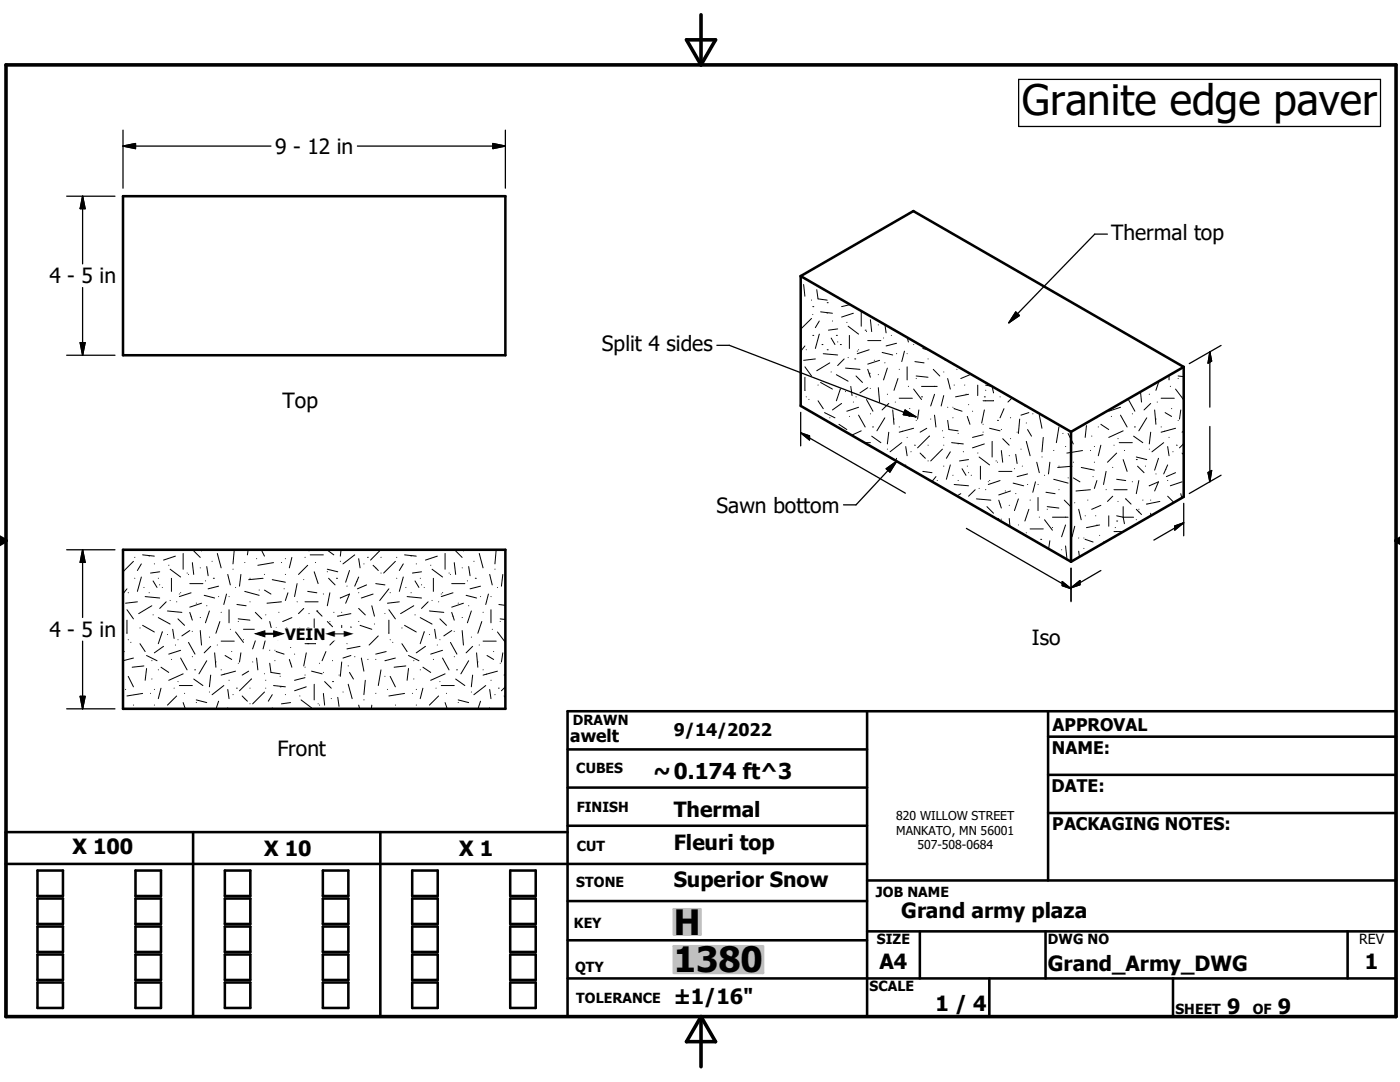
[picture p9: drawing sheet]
<svg xmlns="http://www.w3.org/2000/svg" width="279mm" height="216mm" viewBox="0 0 279 216" stroke-linecap="round" stroke-linejoin="round" font-family="sans-serif">
<g fill="none" stroke="#000" stroke-width=".51">
<path d="M24.5 39.1h76.4v31.8h-76.4zM159.8 55.1v25.9l53.9 31.1M159.8 55.1l22.5-13 53.9 31.1M159.8 55.1l53.9 31.1M236.2 73.2v25.9l-22.5 13M236.2 73.2l-22.5 13M213.7 86.2v25.9M24.5 109.7h76.4v31.7h-76.4zM113.3 149.5h59.7M113.3 157.2h59.7M173 141.9v61M209.2 147h69.4"/>
<path d="M209.2 154.6h69.4M209.2 141.9v33.8M1.2 172.4h171.8M7.5 173.7h5.1v5.1h-5.1zM7.5 179.3h5.1v5.1h-5.1zM27 173.7h5.1v5.1h-5.1zM27 179.3h5.1v5.1h-5.1zM38.5 166v36.9M44.9 173.7h5.1v5.1h-5.1zM44.9 179.3h5.1v5.1h-5.1zM64.4 173.7h5.1v5.1h-5.1zM64.4 179.3h5.1v5.1h-5.1z"/>
<path d="M75.9 166v36.9M82.3 173.7h5.1v5.1h-5.1zM82.3 179.3h5.1v5.1h-5.1zM101.8 173.7h5.1v5.1h-5.1zM101.8 179.3h5.1v5.1h-5.1zM113.3 166h-112.1v36.9h277.4v-61h-165.3v61M113.3 179.8h59.7M113.3 164.8h59.7M173 175.7h105.6M209.2 162.2h69.4M7.5 184.9h5.1v5.1h-5.1zM7.5 190.5h5.1v5h-5.1z"/>
<path d="M7.5 196h5.1v5.1h-5.1zM27 190.5h5.1v5h-5.1zM27 196h5.1v5.1h-5.1zM27 184.9h5.1v5.1h-5.1zM44.9 190.5h5.1v5h-5.1zM44.9 196h5.1v5.1h-5.1zM44.9 184.9h5.1v5.1h-5.1zM64.4 190.5h5.1v5h-5.1zM64.4 196h5.1v5.1h-5.1zM64.4 184.9h5.1v5.1h-5.1zM82.3 190.5h5.1v5h-5.1zM82.3 196h5.1v5.1h-5.1z"/>
<path d="M82.3 184.9h5.1v5.1h-5.1zM101.8 190.5h5.1v5h-5.1zM101.8 196h5.1v5.1h-5.1zM101.8 184.9h5.1v5.1h-5.1zM113.3 187.6h59.7M113.3 195.2h165.3M173 185.8h105.6M183.6 185.8v9.4M197.4 195.2v7.7M208.7 185.8v9.4M234.1 195.2v7.7M268.9 185.8v9.4"/>
</g>
<g fill="none" stroke="#000" stroke-width=".2">
<path d="M160.4 56.8l.2 2.3M162 59.9h.1M163 57.8l.3 1.8 1.8 .3M159.8 68.2h.1M159.9 74h-.1M160.6 69l-.8 1.1M160.6 73.2l1.4 1.8M160.6 75.3v2.6M160.7 77.9h-.1M160.9 79.2h.1M160.9 69.8h.1M161.4 79.7h.1"/>
<path d="M162 63.5l-2.2 2.2M162.2 66.9h.1M162.2 61.2h.1M162.2 62.7v.1M162.7 71.6l-2.3 .3M163.3 80l1 1.5M163.3 76.8v.1M163.5 66.7l-.8 2.8M163.5 64.1l-.8 1.3M163.8 62.2l2.3 .3M163.8 76.3l2.3 1.3M164 68.8h.1"/>
<path d="M164.3 70.6l2.9 .2M165.1 69.8h.1M165.1 60.4h.1M165.1 62.5h.1M165.6 72.4l-2.6 1.6M165.9 67.5l.7 1.3M165.9 74.2h.1M166.1 64.1h.1M166.9 66.9h.1M166.9 74.8l2.4 1.3M167.2 65.6l-1.9 .3M167.2 68.2h.1"/>
<path d="M167.7 68.8h.1M167.7 77.6h.1M167.7 77.6l-.8 2.4M168.5 71.6l-1.3 1.3M168.7 78.1h.1M168.7 73.4l2.9 .3M169 64.3h.1M169.3 65.1l2 1.6M169.3 71.3v.1M169.5 66.9v2.6M169.7 60.8l-1.7 .4M169.8 77.1l.2 1.8"/>
<path d="M170.3 62.5l-2.3 .8M170.6 71.6h.1M170.8 79.2h.1M170.8 75l1.3 1.3M171.1 70v.1M171.3 69.8h.1M171.9 62.1v3M172.7 65.9h.1M172.9 79.7l1.3 2.4M172.9 66.1v.1M173.2 77.4l-1.6 1M173.2 68h2.6"/>
<path d="M173.2 73.7l.5 1.6M173.5 74.5h.1M173.5 69.8l-2.4 .8M173.7 77.5h.1M173.7 63.8l.3 2.4M174.5 71.9h.1M175.3 77.4l.2 2.8M175.3 64.8h.1M175.3 74.7v.1M175.5 71.9l-2.3 .8M176 70.3l2.2 .5M176.3 67.4v.1"/>
<path d="M176.6 72.4h.1M176.6 64.8l.2 1.6M177.1 73.4l-.8 2.4M177.1 78.7h.1M177.9 66.9h.1M178.9 68.5l-2.1 .5M178.9 70.6h.1M179.2 75.5l-.8 2.4M179.5 79.5h2.6M179.5 73.7h.1M180.5 70.1l-.5 2.1M181 70.6h.1"/>
<path d="M181 73.2v2.6M181.1 67.3l.2 .9M181.3 77.1h.1M182.3 77.6l1.6 2.1M182.3 68.8h.1M182.6 72.2l1.8 .2M182.8 75.5h.1M182.8 75l2.4 .3M183.9 79.2h.1M183.9 77.1h3.1M184.2 69.5l1.3 .4M185.2 71.6h.1"/>
<path d="M186.3 73.7l1.2 1.3M186.5 78.7l-.8 2.3M186.5 77.1h.1M188.3 78.9l-.5 2.1M188.4 74.2h-.1M188.9 71.8l-.3 .1M189.1 75.5l.6 2.1M190.4 76.8v.1M191 73.7h.1M192.5 76.8v.1M192.8 78.7h.1M193.3 78.7l-2.6 .5"/>
<path d="M193.6 74.8l-1.9 .7M195.1 76.9v2M196.5 79.2h.1M196.7 76.9l1.3 .2 .3 1.3M196.7 79.9v.1M196.7 77.9h.1M198.3 79.9l-2.1 .1M199.6 79.2h.1M202 79.4l-.8 .8M225.2 79.7l1.3 2.4M227.6 78.2l.2 2M229.4 78.7h.1"/>
<path d="M231.3 76.1l-.6 1.8M231.7 79.5h2.7M233.3 74.9v.9M233.6 77.1h.1M234.6 77.6l1.6 2.1M235.1 75.5h.1M235.1 75l1.1 .1M236.2 79.2h.1M236.2 77.1h.1M164.6 82.3l2 1.1M165.6 83.3v.1M167.4 84.7l1.6 1"/>
<path d="M168 80.5l-1.9 1.3M169.5 83.1h.1M170.3 80.2h.1M171.3 81.3l-2.3 .8M171.3 82.8l1.4 2.4M171.9 86l-2 .9M172.5 88.3h1.2M173.7 82.6h.1M174 87l1.8 1.3M174.2 85.2h.1M176.6 83.4l-1.6 2.6M177.1 89.6h.1"/>
<path d="M177.4 86.2l-.3 2.4M177.4 80.5l-1.4 1.3M178.2 81.8l.2 2.9M178.4 83.6h.1M178.7 80.2h.1M178.9 91.4l-.1 .5M179.5 85.2h.1M180 88.3l-2.4 1.9M180.1 86v.1M180.2 82.3l1.3 .8M180.8 92.8l-.1 .2M180.8 89.1l.2 1.8"/>
<path d="M181 87.3h.1M181.6 81.5h-.1M181.8 90.1v.1M182.3 85.5l-2.8 .7M182.6 88.8h.1M182.8 83.9h.1M183.4 81.8l-.3 1.8M183.6 90.4l1.1 1M184.2 94.1l1.8 .2M185 85.5l-1.4 .7M185.2 88.8h.1M185.2 92h.1"/>
<path d="M185.5 87l-2.4 2.4M185.7 83.6h.1M186.5 82.8l.3 2.4M186.8 95.1l-.8 1M187.1 95.9h-.1M188.1 86h.1M188.1 89.6l-2.4 2.4M188.3 88.8h.1M188.4 93h-.1M188.4 87.3h-.1M188.8 97.7h.1M189.1 81.3h.1"/>
<path d="M189.1 83.9l.3 1.8 1.8 .3M189.7 92.8l-.8 2.8M189.7 90.2l-.8 1.2M189.9 88.3l2.4 .3M190.2 81.3h.1M190.2 83.3v.1M190.2 94.8v.1M190.4 81.5l1.6 .6M190.4 96.7l2.9 .2M190.4 81.5h.1M191.2 95.9h.1M191.2 86.5h.1"/>
<path d="M191.2 88.6h.1M191.7 98.5l-.7 .5M192 93.5l.8 1.4M192.3 90.1v.1M193 83.1l.6 1.6M193.1 93h-.1M193.3 83.9h.1M193.3 94.3h.1M193.3 91.7l-1.8 .3M193.3 80.7v.1M193.9 94.8l-.1 .1M194.1 82.1h.1"/>
<path d="M194.6 97.7l-1.3 1.3M194.9 99.5l2.8 .3M195.2 90.4h-.1M195.4 97.4v.1M195.4 91.2l2.1 1.6M195.7 93v2.6M196.2 86.8l-2.1 .5M196.2 84.6v.1M196.2 86.2h.1M196.5 88.6l-2.4 .8M196.5 81.8l-.6 2.6M196.7 97.7h.1"/>
<path d="M197.2 96.1h.1M197.5 85.5l2.1 .5M197.5 95.9h.1M198 88.1v3.1M198.8 92h.1M199.1 83.9h.1M199.1 92.2h.1M199.3 94.1h2.6M199.3 99.8l.5 1.6M199.6 95.9l-2.4 .8M199.8 89.9l.3 2.3M199.9 85.7h-.1"/>
<path d="M200.1 87.5l1.3 1.3M200.4 81.5l-.8 1.9M200.6 97.9v.1M201.4 90.9h.1M201.7 98l-2.4 .8M201.7 83.3v.1M201.7 87.5h.1M202.2 96.4l2.1 .5M202.5 93.5h.1M202.7 90.7l.3 1.8M202.7 98.5h.1M203 86.2h.1"/>
<path d="M203.2 99.5l-.7 2.4M203.5 83.6l-.3 2.9M203.8 89.6h.1M204 93h.1M204.7 81h-.2M204.8 84.4h.1M204.8 88.1l.8 2.8M205.1 94.6l-2.1 .5M205.1 85.7l.8 1.3M205.1 96.7h.1M205.3 82.3l-1.5 .5M205.6 99.8h.1"/>
<path d="M206.1 82.6h.1M206.7 96.1l-.6 2.1M206.9 92.2l.5 2.1M207.2 99.3v2.6M207.2 96.7h.1M207.4 82.8l.5 2.7M208 91.2h-.1M208.2 87.3l-.3 2.9M208.5 94.8v.1M208.7 98.2l1.9 .3M209.5 92.2l-.3 2.4M210.3 95.6l2.9 .8"/>
<path d="M210.3 89.9h.1M211.3 85.2l-.5 3.1M211.4 97.7h-.1M211.4 93h-.1M212.1 86.5h.1M212.4 99.8l1.3 1.3M212.7 89.1h.1M213.2 95.4h.1M213.2 86.5l1 2.1M214 93l-2.9 .3M214.2 95.4l1.3 .7M214.2 92.2h.1"/>
<path d="M215.8 93.3l2.6 .5M216 89.9l-3.1 .5M216.8 84.9l-.2 2.4M217.1 99.8h.1M217.6 97.7l-2.9 .3M217.6 89.9h.1M217.7 93.6v.1M217.9 87h.1M218.1 95.1h.1M218.4 89.1h.1M218.4 92.2h.1M218.8 83.3l.1 .1"/>
<path d="M218.9 95.9l-.5 1.6M219.2 85.2h.1M219.7 88.8l-.5 2.1M219.7 84.7l1.6 1M220.7 94.1l-.5 2.6M220.8 97.7h-.1M221.8 83.1h.1M222.1 93.2v.1M222.1 99l-1.1 1.1M222.3 88.8h.1M222.3 97.7h2.6M222.9 95.6l1.8 .3"/>
<path d="M222.9 90.4l-1.9 1.8M223.1 87.5h.1M223.4 88.3h2.6M223.6 81.3l-2.3 .8M223.6 82.8l1.3 2.4M224.2 91.7l.7 2.4M224.2 86l-2.9 1.3M224.4 89.9h.1M224.7 99.5l1 1.1M224.7 99.5h.1M226 82.6h.1M226 96.1h.1"/>
<path d="M226.2 87l1.9 1.3M226.5 85.2h.1M226.8 91.7h.1M226.8 91.2l2.1 .5M227 93l1.3 1.3M227.3 95.9l-.5 2.6M228.1 99.8h.1M228.6 93h.1M228.9 83.4l-1.6 2.6M229.4 89.6h.1M229.4 96.9l1.8-.8-.8 1.9M229.6 86.2l-.2 2.4"/>
<path d="M229.6 80.5l-1.3 1.3M229.6 99.8h.1M230.4 81.8l.3 2.9M230.7 94.6h.1M230.7 83.6h.1M230.9 80.2h.1M231.2 91.4l-.8 2.4M231.8 85.2h-.1M232.2 88.3l-2.3 1.9M232.4 86v.1M232.5 82.3l1.3 .8M232.7 93.7h-.1"/>
<path d="M233 92.8l-.8 1.8M233 89.1l.3 1.8M233 99l1.3 1.3M233.1 95.9h-.1M233.3 87.3h.1M233.8 81.5h.1M234.1 90.1v.1M234.6 85.5l-2.9 .7M234.6 94.3l-1.8 .8M234.9 88.8h.1M235.1 83.9h.1M235.6 81.8l-.2 1.8"/>
<path d="M235.6 98.5l.3 .8M235.9 90.4l.3 .3M235.9 96.1l-2.3 .8M236.2 86l-.3 .2M236.2 88.5l-.8 .9M25.3 117.5l-.8 1M25.6 118.3h.1M26.6 112l-2.1 2.1M26.9 115.4h.1M26.9 111.2h.1M28.2 115.1l-.8 2.9M28.2 112.5l-.8 1.3"/>
<path d="M28.5 110.7l2.3 .3M28.7 117.2h.1M29 119l2.9 .3M29.8 118.3h.1M29.8 110.9v.1M30.5 115.9l.8 1.3M30.8 112.5h.1M31.6 115.4h.1M31.9 116.7h.1M31.9 114.1l-1.9 .2M32.4 117.2h.1M33.7 112.8h.1"/>
<path d="M34 119.8h.1M34 113.6l2 1.5M34.2 115.4v2.6M35 111l-2.4 .8M35.8 118.5h.1M36.1 118.3h-.1M36.6 110.4v3.2M37.3 114.3h.1M37.6 114.6h.1M37.9 116.5h2.6M38.1 118.3l-2.3 .7M38.4 112.3l.3 2.3"/>
<path d="M38.7 109.9l1.3 1.3M40 113.3h.1M40.2 109.9h.1M40.8 118.8l2 .5M41 115.9h.1M41.3 113.1l.2 1.8M42.3 112h.1M42.6 115.4h.1M43.4 110.4l.7 2.9M43.6 119h.1M43.6 117l-2.1 .5M45.2 118.5l-.5 2.1"/>
<path d="M45.5 114.6l.5 2.1M45.7 119h.1M46.5 113.6h.1M46.8 109.7l-.3 2.8M47 117.2h.1M48.1 114.6l-.3 2.4M48.8 118l2.9 .8M48.9 112.2l-.1 .1M49.5 109.7l-.1 1M49.9 115.4h.1M51.2 111.5h.1M51.7 117.7v.1"/>
<path d="M52.1 109.7l.7 1.3M52.5 115.4l-2.9 .3M52.8 114.6h.1M52.8 117.8l1.3 .7M54.3 115.7l2.7 .5M54.6 112.3l-3.1 .5M56.2 112.2v.1M56.3 116h-.1M56.7 117.5h.1M57 111.5h.1M57 114.6h.1M57.5 118.3l-.5 1.5"/>
<path d="M58.3 111.2l-.6 2.1M59.3 116.5l-.5 2.5M60.6 115.6v.1M60.9 111.2h.1M61.4 118l1.8 .3M61.4 112.8l-1.8 1.8M61.7 109.9h.1M61.9 110.7h2.6M62.7 114.1l.8 2.4M63 112.2v.1M64.6 118.5h-.1M65.2 109.7l1.4 1"/>
<path d="M65.3 114.1h.1M65.3 113.6l2.1 .5M65.6 115.4l1.3 1.3M65.8 118.3l-.5 2.6M67.2 115.4h.1M67.9 119.3l1.8-.8-.7 1.9M67.9 112h.1M68.1 109.7l-.2 1.3M69.3 116.9l-.1 .1M69.7 113.8l-.7 2.4M70.8 110.7l-2.3 1.8M71.2 116h.1"/>
<path d="M71.6 115.1l-.8 1.9M71.6 111.5l.3 1.8M71.6 118.3h.1M72.6 112.5h.1M73.2 116.7l-1.9 .8M73.4 111.2h.1M74.5 112.8l1 1M74.5 118.5l-2.4 .8M75 116.5l1.8 .2M76 109.7l-2.1 2.1M76 114.3h.1M76.1 111.2h-.1"/>
<path d="M77.6 117.5l-1.8 2.3M77.9 118.3h.1M78.9 112l-2.3 2.3M79.2 115.4h.1M79.2 111.2h.1M80.5 115.1l-.8 2.9M80.5 112.5l-.8 1.3M80.7 110.7l2.4 .3M81 117.2h.1M81.2 119l2.9 .3M82.1 118.3h-.1M82.1 110.9l-.1 .1"/>
<path d="M82.8 115.9l.8 1.3M83.1 112.5h.1M83.9 115.4h.1M84.1 114.1l-1.8 .2M84.1 116.7h.1M84.7 117.2h.1M86 112.8h.1M86.2 119.8h.1M86.2 113.6l2.1 1.5M86.5 115.4v2.6M87.3 111l-2.4 .8M88.1 118.5h.1"/>
<path d="M88.3 118.3h.1M88.8 110.4v3.2M89.6 114.3h.1M89.9 114.6h.1M90.1 116.5h2.7M90.4 118.3l-2.3 .7M90.7 112.3l.2 2.3M90.9 109.9l1.3 1.3M92.2 113.3h.1M92.5 109.9h.1M93 118.8l2.1 .5M93.3 115.9h.1"/>
<path d="M93.5 113.1l.3 1.8M94.6 112h.1M94.9 115.4h.1M95.6 110.4l.8 2.9M95.9 119h.1M95.9 117l-2.1 .5M97.5 118.5l-.6 2.1M97.7 114.6l.5 2.1M98 119h.1M98.8 113.6h.1M99 109.7l-.2 2.8M99.3 117.2h.1"/>
<path d="M100.3 114.6l-.2 2.4M197 101.1l1.3 1.3M199.3 103.5l-.2 .1M199.6 100.6h.1M199.8 103.6h.1M201.4 103.5l.2 1.6M201.4 100.8h.1M203.2 104.8h.1M204.8 106.3h.1M205.3 101.6l-.8 2.4M205.6 105.5h2.6M207.4 103.2h.1"/>
<path d="M207.7 107.6h.1M208.5 103.7l1.5 2.1M209 101.1l2.3 .3M209 101.6h.1M209.5 107.9l-.2 1.6M210 103.2h3.2M210.1 105.3h-.1M211.9 109.7h.1M212.7 104.8l-.8 2.3M212.7 108.9l.2 2.4M212.7 103.2h.1M214.5 105l-.5 2.1"/>
<path d="M214.5 100.3h.1M215.3 107.3v.1M215.3 101.6l.5 2.1M215.3 110l.1 1.1M216.3 107.3v.1M216.3 109.4h.1M216.6 102.9h.1M216.6 107.6h.1M216.6 107.6l1.5 .6M218.7 102.9h.1M218.9 104.8h.1M219.4 104.8l-2.6 .5"/>
<path d="M219.4 106.8h.1M219.7 100.8l-1.8 .8M220.3 108.1l-.1 .1M221.3 102.9v2.1M222.3 106.1h1.9M222.6 105.3h.1M222.9 104h.1M222.9 106v.1M222.9 102.9l1.3 .3M223.1 100.1h.1M224.2 103.2h2M224.2 101.1v2.1"/>
<path d="M224.2 103.2l.2 1.3M226.8 103.7h.1M226.8 101.6l1 1.1M227.3 102.1h.1M227.3 101.6h.1M228.9 100.6h.1M229.6 102.4v.5M231.5 100.1l-2.6 .5M24.8 130l-.3 .1M25.1 137.6h.1M25.3 121.7l1.3 1.8M25.3 123.7v2.7"/>
<path d="M25.6 127.7h.1M25.6 135l1 2M26.1 128.2h.1M26.6 131.3l-2.1 .5M27.4 120.1l-2.3 .3M27.9 128.4l1.1 1.6M28 125.3h-.1M28.5 138.4l-3.2 .5M28.5 124.8l2.3 1.3M28.7 132.9l-2.3 .2M29.3 133.4l-.3 2.3M29.3 130.8l2 1"/>
<path d="M30 138.3v.1M30.3 120.9l-2.6 1.5M30.3 135.5h.1M30.3 131.8h.1M30.6 122.7h-.1M30.8 137.6h.1M31.6 123.2l2.4 1.3M31.6 133.6v.1M32.1 137.3l-.5 2.1M32.1 133.1l1.6 1.1M32.4 126.1l-.8 2.3M32.6 129l-1.8 1.3"/>
<path d="M33.2 120.1l-1.3 1.3M33.4 126.6h.1M33.4 121.9l2.9 .3M34.2 131.6h.1M34.5 125.6l.2 1.8M34.7 137.3h.1M35 128.7h.1M35.3 120.1h.1M35.3 138.9l-1.9 1.8M35.5 127.7h.1M35.5 136h.1M35.5 123.5l1.3 1.3"/>
<path d="M35.8 136.8h2.6M36 129.8l-2.3 .7M36 131.3l1.3 2.4M36.6 134.5l-2.9 1.2M36.8 138.3v.1M37.6 128.2l1.3 2.3M37.9 125.8l-1.6 1.1M37.9 122.2l.5 1.5M38.1 123h.1M38.4 126h.1M38.4 131v.1M38.7 135.5l1.8 1.3"/>
<path d="M38.9 133.6v.1M39.2 139.7l2.1 .5M39.2 120.3v.1M40 125.8l.2 2.9M40 123.2h.1M40.2 120.4l-2.3 .8M41.3 131.8l-1.6 2.7M41.3 120.9h.1M41.8 138.1h.1M41.8 121.9l-.8 2.4M41.8 127.1h.1M42 134.7l-.2 2.3"/>
<path d="M42 129l-1.2 1.3M42.8 130.3l.3 2.8M43.1 132.1h.1M43.4 128.7h.1M43.6 139.9l-.5 1.5M43.9 124l-.8 2.4M44.1 127.9h2.7M44.2 133.6l-.1 .1M44.2 122.2h-.1M44.7 136.8l-2.4 1.8M44.8 134.5h.1M44.9 130.8l1.3 .8"/>
<path d="M45.5 137.6l.2 1.8M45.7 121.7v2.6M45.7 135.7h.1M46 125.6h.1M46.2 130h.1M46.5 138.6h.1M47 126.1l1.6 2.1M47 133.9l-2.9 .8M47.3 137.3h.1M47.3 120.6l1.8 .3M47.5 132.3h.1M47.5 123.5l2.4 .2"/>
<path d="M47.6 124h-.1M48.1 130.3l-.3 1.8M48.3 138.9l1.1 1M48.6 127.7h.1M48.6 125.6h3.1M49.6 133.9l-1.3 .8M49.9 120.1h.1M49.9 137.3h.1M50.2 135.5l-2.4 2.3M50.4 132.1h.1M51 122.2l1.2 1.3M51.2 127.1l-.8 2.4"/>
<path d="M51.2 131.3l.3 2.4M52.8 134.4v.1M52.8 138.1l-2.4 2.3M53 127.4l-.5 2.1M53 122.7h.1M53 135.7h.1M53 137.3h.1M53.8 129.7v.1M53.8 124l.5 2.1M53.8 132.3l.3 1.9 1.8 .3M54.3 138.6l-.8 1.3M54.6 136.8l2.4 .2"/>
<path d="M54.9 129.7v.1M54.9 131.8h.1M55.1 125.3h.1M55.1 130l1.6 .5M55.7 122.2h.1M55.9 137h.1M55.9 134.9v.1M56.2 120.1l-2.9 .3M57 138.6h.1M57.2 125.3h.1M57.5 127.1h.1M57.7 131.6l.6 1.5"/>
<path d="M58 127.1l-2.6 .6M58 132.3h.1M58 129.2h.1M58.3 123.2l-1.9 .8M58.8 130.5h.1M59.3 120.1h.1M59.8 125.3v2.1M59.8 138.9h.1M60.1 139.7l2.1 1.5M60.6 121.4l-1 1M60.9 120.1h2.6M60.9 135.2l-2.1 .5"/>
<path d="M60.9 128.4h2.1M60.9 133.1h.1M60.9 134.7h.1M61.1 127.7h.1M61.1 137l-2.3 .8M61.1 130.3l-.5 2.6M61.4 128.4h.1M61.4 125.3l1.3 .3M61.4 126.3v.1M61.7 122.4h.1M62.2 133.9l2.1 .6M62.7 125.6h2.1"/>
<path d="M62.7 123.5v2.1M62.7 136.5v3.2M62.7 125.6l.3 1.3M63.2 121.9h.1M63.2 121.9l1.1 1.1M63.7 132.3h.1M64.3 127.7h.1M64.5 134.2h.1M64.5 138.4l.3 2.3M64.8 136l1.3 1.3M65 130l-.7 1.8M65.3 126.1h.1"/>
<path d="M65.3 124l1.1 1.1M65.9 124h-.1M65.9 124.5h-.1M65.9 127.1h-.1M66.1 139.4h.1M66.4 136h.1M66.4 131.8h.1M66.6 122.2h.1M66.9 127.7l-1.1 1M67.4 139.2l.3 1.8M67.7 134.7h.1M68.2 132.1l-.3 2.9"/>
<path d="M68.2 122.2h.1M68.2 124.8v2.6M68.5 138.1h.1M69.2 128.4h.1M69.5 136.5l.8 2.9M69.5 132.9h.1M69.7 134.2l.8 1.3M70 122.4l-2.6 .6M70 125.1l.3 1.8M70 130.8l-1.5 .5M70.8 131v.1M71.6 121.4l1.3 1.3"/>
<path d="M71.6 124h.1M71.9 124.8l2.3 .8M71.9 129l-2.7 .5M72.1 131.3l.5 2.6M72.6 139.6v.1M72.9 135.7l-.3 2.9M73.4 131.6h.1M74.2 120.9l.5 2.1M74.7 124.5h.1M75 131.6h.1M75 138.3v.1M75.5 126.9l-1.8 1.8"/>
<path d="M76 133.7l-.5 3.1M76.8 122.4h.1M76.8 134.9v.1M77.1 130l-2.1 .5M77.4 137.6h-.1M77.6 121.7l1.3 1.8M77.6 123.7v2.7M77.9 127.7h.1M77.9 135l1 2M78.4 128.2h.1M78.9 131.3l-2.1 .5M79.7 120.1l-2.4 .3"/>
<path d="M80.2 128.4l1 1.6M80.2 125.3h.1M80.7 138.4l-3.1 .5M80.7 124.8l2.4 1.3M81 132.9l-2.3 .2M81.5 133.4l-.3 2.3M81.5 130.8l2.1 1M82.3 138.3v.1M82.6 120.9l-2.7 1.5M82.6 135.5h.1M82.6 131.8h.1M82.8 122.7h.1"/>
<path d="M83.1 137.6h.1M83.9 123.2l2.3 1.3M83.9 133.6v.1M84.4 137.3l-.5 2.1M84.4 133.1l1.6 1.1M84.7 126.1l-.8 2.3M84.7 126.1h.1M84.9 129l-1.8 1.3M85.4 120.1l-1.3 1.3M85.7 126.6h.1M85.7 121.9l2.9 .3M86.5 131.6h.1"/>
<path d="M86.7 125.6l.3 1.8M87 137.3h.1M87.3 128.7h.1M87.5 120.1h.1M87.5 138.9l-1.8 1.8M87.8 127.7h.1M87.8 136h.1M87.8 123.5l1.3 1.3M88.1 136.8h2.6M88.3 129.8l-2.3 .7M88.3 131.3l1.3 2.4M88.8 134.5l-2.8 1.2"/>
<path d="M89.1 138.3v.1M89.9 128.2l1.3 2.3M90.1 125.8l-1.5 1.1M90.1 122.2l.6 1.5M90.4 123h.1M90.6 126h.1M90.7 131v.1M90.9 135.5l1.9 1.3M91.2 133.6v.1M91.4 139.7l2.1 .5M91.5 120.3l-.1 .1M92.2 125.8l.3 2.9"/>
<path d="M92.3 123.2h-.1M92.5 120.4l-2.4 .8M93.5 131.8l-1.5 2.7M93.5 120.9h.1M94.1 138.1h.1M94.1 121.9l-.8 2.4M94.1 127.1h.1M94.3 134.7l-.2 2.3M94.3 129l-1.3 1.3M95.1 130.3l.3 2.8M95.4 132.1h.1M95.6 128.7h.1"/>
<path d="M95.9 139.9l-.5 1.5M96.2 124l-.8 2.4M96.4 127.9h2.6M96.4 133.6v.1M96.4 122.2h.1M96.9 136.8l-2.3 1.8M97.1 134.5h.1M97.2 130.8l1.3 .8M97.7 137.6l.3 1.8M98 121.7v2.6M98 135.7h.1M98.2 125.6h.1"/>
<path d="M98.5 130h.1M98.8 138.6h.1M99.3 126.1l1.6 2.1M99.3 133.9l-2.9 .8M99.6 137.3h.1M99.6 120.6l1.3 .2M99.8 132.3h.1M99.8 123.5l1.1 .1M99.8 124h.1M100.3 130.3l-.2 1.8M100.6 138.9l.3 .2M100.9 134.6l-.3 .1"/>
<path d="M100.9 137l-.8 .8M26.7 140.7h-.1M30.8 140.7h.1M36.6 140.2l.4 1.2M39.2 140.2h.1M45.5 141.2l-.1 .2M49.9 140.4h.1M54.3 141.2v.2M58 140.2l-1.8 .2M63.5 140.4h.1M63.8 140.7h-.1M71.6 140.7l.2 .7"/>
<path d="M74.2 140.7l-.1 .7M78.9 140.7h.1M83.1 140.7h.1M88.8 140.2l.5 1.2M91.5 140.2h-.1M97.7 141.2l-.1 .2"/>
</g>
<path d="M1.2 12.9h277.4v190h-277.4zM137 7.9h5.8l-2.9 5zM139.9 2.9v10M-.1 107.9h1.3M-.1 107.2l1.3 .7M1.2 107.9l-1.2 .7M278.6 107.9h.8M278.6 107.9l.8 .5M279.4 107.4l-.8 .5M139.9 202.9v10M139.9 202.9l2.9 5h-5.8z" fill="none" stroke="#000" stroke-width=".71"/>
<g fill="#c0c0c0" stroke="#c0c0c0" stroke-width=".51">
<path d="M134.5 188.8h17.8v5.3z"/>
<path d="M134.5 188.8l17.8 5.3h-17.8z"/>
<path d="M134.5 181.4h5.3v5.1z"/>
<path d="M134.5 181.4l5.3 5.1h-5.3z"/>
</g>
<g fill="none" stroke="#000" stroke-width=".25">
<path d="M203.3 15.8h72.2v9.4h-72.2zM13.3 39.1h9.6M16.5 39.1v13.6M16.5 39.1l.5 2.5h-1zM24.5 29.1h29.6M24.5 29.1l2.5-.5v1.1zM24.5 26v11.5M71.3 29.1h29.6M98.4 28.6l2.5 .5-2.5 .6zM100.9 26v11.5M16.5 57.4v13.5M221 46.7h-2.5l-17.2 17.7"/>
<path d="M13.3 70.9h9.6M16 68.4h1l-.5 2.5zM143.1 68.9h2.4l37.3 14.3M202.7 62.3l.7 .7-2.1 1.4zM241.4 70.2v11M241.4 70.2l.4 1.9-.7 .4zM243.7 68.9l-6.3 3.7M159.8 86.4l20.9 12M159.8 86.4l1.8 .6v.8zM159.8 82.3v6.7M176.9 93.5l2-1.5-1.3 2.2zM178.9 92l-8.1 8.7h-2.5"/>
<path d="M180.6 81.8l2.2 1.4-2.5-.5zM241.1 94.3l.7-.4-.4 2.2zM241.4 85.1v11M243.7 94.8l-6.3 3.7M13.3 109.7h9.6M16.5 109.7v13.5M16.5 109.7l.5 2.5h-1zM192.9 105.4l20.8 12.1M212 116l1.7 1.5-1.7-.6zM213.7 113.4v6.7M213.7 117.3l1.8-1.5v.9zM219.7 113.8l-6 3.5"/>
<path d="M234.5 105l1.7-.7-1.7 1.5zM236.2 104.3l-5.9 3.5M236.2 100.4v6.5M16 138.9h1l-.5 2.5zM16.5 127.9v13.5M13.3 141.4h9.6"/>
</g>
<g fill="#000" stroke="#000" stroke-width=".25">
<path d="M24.5 29.1l2.5-.5v1.1zM98.4 28.6l2.5 .5-2.5 .6zM16.5 39.1l.5 2.5h-1zM16 68.4h1l-.5 2.5zM202.7 62.3l.7 .7-2.1 1.4zM241.4 70.2l.4 1.9-.7 .4zM159.8 86.4l1.8 .6v.8zM176.9 93.5l2-1.5-1.3 2.2zM180.6 81.8l2.2 1.4-2.5-.5zM241.1 94.3l.7-.4-.4 2.2zM16.5 109.7l.5 2.5h-1zM212 116l1.7 1.5-1.7-.6z"/>
<path d="M213.7 117.3l1.8-1.5v.9zM234.5 105l1.7-.7-1.7 1.5zM16 138.9h1l-.5 2.5z"/>
</g>
<g fill="#fff" stroke="#fff" stroke-width=".25">
<path d="M51 125.4h19.9v2.3z"/>
<path d="M51 125.4l19.9 2.3h-19.9z"/>
</g>
<text font-size="8.4" x="204" y="22.9">Granite edge paver</text>
<g font-size="7">
<text x="134.5" y="186.5">H</text>
<text x="134.5" y="194">1380</text>
</g>
<g font-size="4.2">
<text x="54.9" y="30.7">9 - 12 in</text>
<text x="221.8" y="47.9">Thermal top</text>
<text x="9.9" y="56.5">4 - 5 in</text>
<text x="120.1" y="70.1">Split 4 sides</text>
<text x="56.4" y="81.4">Top</text>
<text x="143" y="102.3">Sawn bottom</text>
<text x="9.9" y="127.1">4 - 5 in</text>
<text x="206" y="128.6">Iso</text>
<text x="55.4" y="150.9">Front</text>
<text x="130.4" y="155.2">~0.174 ft^3</text>
<text x="134.4" y="163.1">Thermal</text>
<text x="14.5" y="170.5">X 100</text>
<text x="52.7" y="170.9">X 10</text>
<text x="91.7" y="170.9">X 1</text>
<text x="134.4" y="169.5">Fleuri top</text>
<text x="134.4" y="176.9">Superior Snow</text>
<text x="179.9" y="183.3">Grand army plaza</text>
<text x="175.5" y="193.3">A4</text>
<text x="209.1" y="193.8">Grand_Army_DWG</text>
<text x="272.4" y="193.3">1</text>
<text x="134.4" y="200.3">±1/16&quot;</text>
<text x="186.7" y="201.7">1 / 4</text>
<text x="244.9" y="202.3">9</text>
<text x="255" y="202.3">9</text>
</g>
<g font-size="3.5">
<text x="113.8" y="148">awelt</text>
<text x="134.5" y="146.9">9/14/2022</text>
<text x="210.1" y="145.8">APPROVAL</text>
<text x="209.9" y="150.4">NAME:</text>
<text x="209.8" y="158.1">DATE:</text>
<text x="210" y="165.6">PACKAGING NOTES:</text>
</g>
<text font-size="3.1" x="56.9" y="127.7">VEIN</text>
<g font-size="2.8">
<text x="114.3" y="144.6">DRAWN</text>
<text x="115" y="154.3">CUBES</text>
<text x="115.1" y="162">FINISH</text>
<text x="115.1" y="169.8">CUT</text>
<text x="115" y="177.1">STONE</text>
<text x="174.8" y="178.9">JOB NAME</text>
<text x="114.6" y="185.3">KEY</text>
<text x="175" y="188.4">SIZE</text>
<text x="209.1" y="188.4">DWG NO</text>
<text x="271.3" y="188.4">REV</text>
<text x="114.8" y="193.9">QTY</text>
<text x="173.5" y="197.8">SCALE</text>
<text x="115" y="200.2">TOLERANCE</text>
<text x="234.6" y="202.3">SHEET</text>
<text x="250" y="202.3">OF</text>
</g>
<g font-size="2.5">
<text x="51" y="127.7">#</text>
<text x="64.9" y="127.7">#</text>
</g>
<g font-size="2.4">
<text x="178.9" y="163.6">820 WILLOW STREET</text>
<text x="178.9" y="166.5">MANKATO, MN 56001</text>
<text x="183.1" y="169.5">507-508-0684</text>
</g>
</svg>
